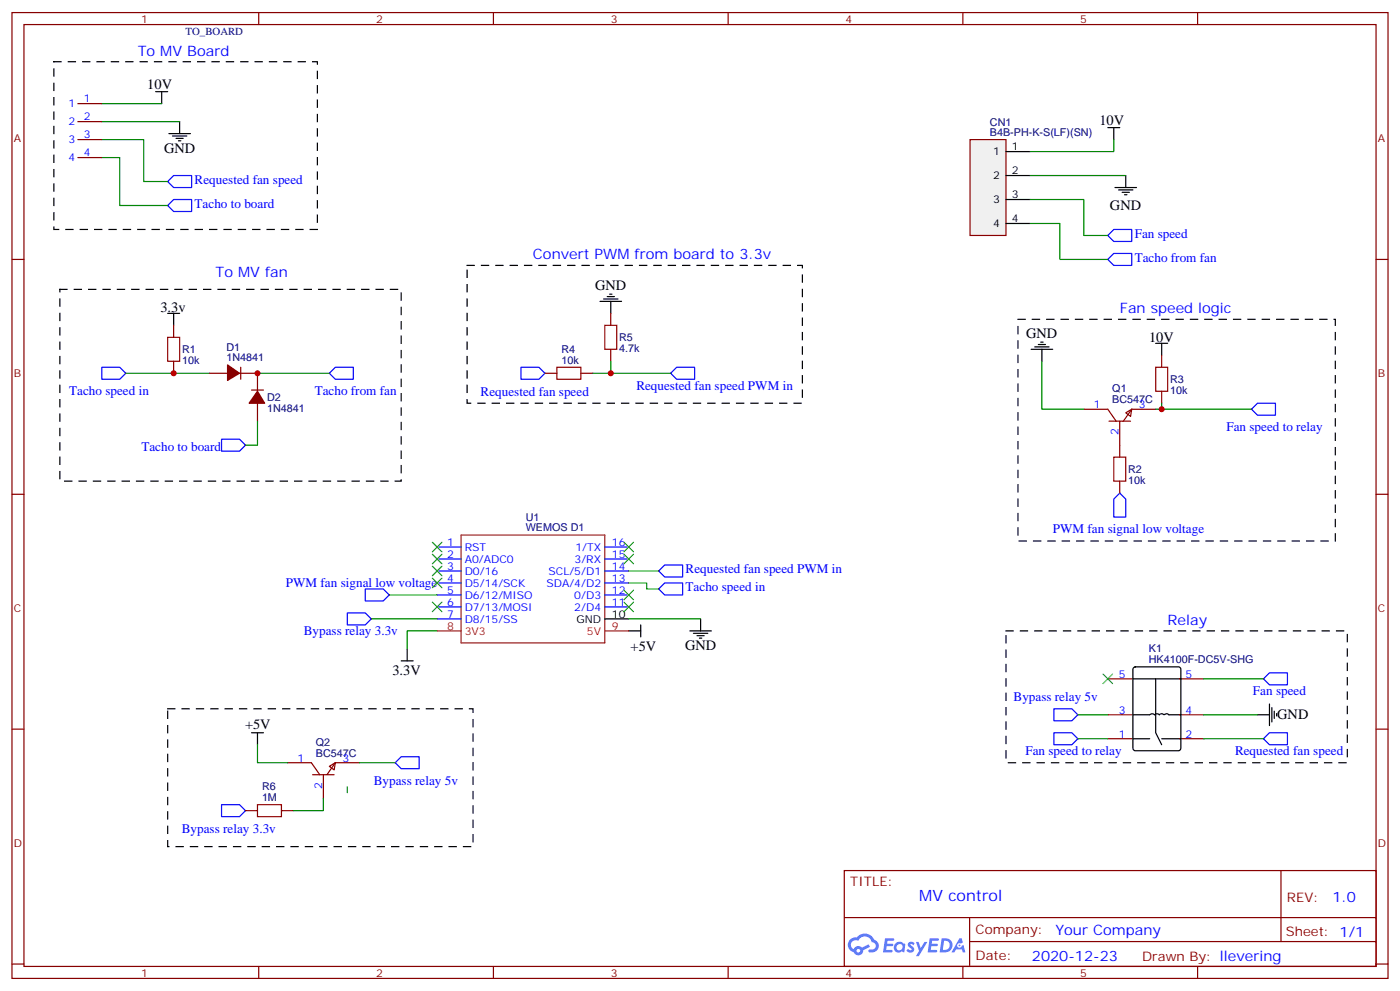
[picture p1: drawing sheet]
<svg xmlns="http://www.w3.org/2000/svg" width="412mm" height="292mm" viewBox="0 0 412 292" stroke-linecap="round" stroke-linejoin="round" font-family="sans-serif">
<g fill="none" stroke="#870000" stroke-width=".35">
<path d="M3.5 3.7h405.4v284.3h-405.4zM7.1 7.2h398.2v277.3h-398.2zM76.2 3.7v3.5M145.3 3.7v3.5M214.5 3.7v3.5M283.6 3.7v3.5M352.8 3.7v3.5M3.5 76.4h3.6M405.3 76.4h3.6M3.5 145.5h3.6M405.3 145.5h3.6M3.5 214.7h3.6"/>
<path d="M405.3 214.7h3.6M248.7 256.3h156.6v28.2h-156.6zM377.3 256.3v20.9M248.7 270.1h156.5M285.6 277.2h119.6M285.6 270.1v14.2M3.5 283.8h3.6M76.2 284.5v3.5M145.3 284.5v3.5M214.5 284.5v3.5M283.6 284.5v3.5M352.8 284.5v3.5"/>
<path d="M405.3 283.8h3.6"/>
</g>
<g fill="#5487ff">
<path d="M267.7 277.5a1.22 1.22 0 0 1 1.7 .2l-.4 .6a.47 .47 0 0 0-.3-.4 .47 .47 0 0 0-.5 .2l.1 .2a1.14 1.14 0 0 1 .8 1.8 1.14 1.14 0 0 1-1.9 0l-.2-.2 .5-.6 .7 .5a.29 .29 0 0 0 .3-.3 .29 .29 0 0 0-.2-.3 1.04 1.04 0 0 1-.6-1.7z"/>
<path d="M260.7 276.2h2.4l.3 .2-.2 .5-1.8 .1-.1 .8h1.5l.3 .4-.3 .4h-1.6l-.2 1.1h1.7l.2 .3-.2 .3-2.6 .1z"/>
<path d="M273.8 276.2h2.4l.3 .2-.1 .5-1.8 .1-.2 .8h1.6l.3 .4-.4 .4-1.6-.1-.1 1.1 1.7 .1 .2 .3-.2 .3-2.6 .1z"/>
<path d="M282.6 276.2h.7l.3 1.3-.6 .3a.69 .69 0 0 0-1 .3 .69 .69 0 0 0 .4 .9 .69 .69 0 0 0 .9-.6l.5-.2 .6 2.2h-.8l-.2-.9h-1.8l-.5 .9h-.8z"/>
<path d="M269.8 277.3h.8l.6 1.8 1.1-1.8h.9l-2.6 4.2h-.8l.9-1.5z"/>
<path d="M277.4 276.2l-.6 4.2h1.3a2.11 2.11 0 0 0 2.5-2.1 2.11 2.11 0 0 0-2.5-2.1zM278.1 277a1.39 1.39 0 0 1 1.7 1.4 1.39 1.39 0 0 1-1.8 1.2h-.3z"/>
<path d="M263.7 277.8a1.54 1.54 0 0 0-.1 2.2 1.54 1.54 0 0 0 2.2 .1l.6 .3 .3-2.3-.2-.3h-.4a1.49 1.49 0 0 0-2.4 0zM264 278.8a.94 .94 0 0 1 1.8 0 .94 .94 0 0 1-1.8 0z"/>
<path d="M250.4 276.6a2.18 2.18 0 0 0 1.1 3.7 1.44 1.44 0 0 0 1.6 .9 1.44 1.44 0 0 0 1.2-1.4l2-1.1-.5-.7-1.9 1a1.47 1.47 0 0 0-2.4 .4 1.39 1.39 0 0 1-.7-1.9 1.39 1.39 0 0 1 2-.5 2.12 2.12 0 0 1 2.2-1.3 2.12 2.12 0 0 1 1.9 1.7 1.14 1.14 0 0 1 1.1 1.4 1.14 1.14 0 0 1-1.7 .7 .43 .43 0 0 0-.5 .4 .43 .43 0 0 0 .4 .5 1.98 1.98 0 0 0 2.5-1.2 1.98 1.98 0 0 0-1.2-2.6 3.1 3.1 0 0 0-5.3-.6l-.9 .1zM252.3 279.9a.55 .55 0 0 1 1.1 0 .55 .55 0 0 1-1.1 0z"/>
<circle cx="282.6" cy="278.3" r=".26"/>
</g>
<path d="M285.8 41.1h10.5v28.2h-10.5z" fill="#f0f0f0" stroke="#870000" stroke-width=".35"/>
<g fill="none" stroke="#000" stroke-width=".35">
<path d="M45.9 27h3.5M47.6 27v3.5M49.7 39.3h6.4M52.9 35.8v3.5M326.3 37.6h3.5M328.1 37.6v3.5M50.8 40h4.2M51.9 40.7h2.1M52.6 41.5h.7M296.3 44.6h7.1M296.3 51.7h7.1M296.3 58.7h7.1"/>
<path d="M328.4 55.2h6.4M329.5 55.9h4.2M330.6 56.6h2.1M331.3 57.3h.7M331.6 51.7v3.5M296.3 65.8h7.1M49.4 92.3h3.5M51.2 92.3v3.5M340.4 101.1h3.6M342.2 101.1v3.5M118.2 194.6h3.5M119.9 191v3.6"/>
<path d="M178.2 182.2h7M203.2 185.7h6.3M204.3 186.4h4.2M205.3 187.1h2.1M206 187.9h.7M206.4 182.2v3.5"/>
</g>
<g fill="none" stroke="#008700" stroke-width=".35">
<path d="M30 30.5h17.6M30 35.8h22.9M30 41.1h12.3v12.3h7.1M30 46.4h5.3v14.1h14.1M303.4 58.7h15.9v10.6h7M303.4 51.7h28.2M328.1 41.1v3.5h-24.7M303.4 65.8h8.8v10.6h14.1M37 109.9h24.7M75.8 109.9h21.2M75.8 124v7.1h-3.5M114.7 175.2h14.1"/>
<path d="M185.2 171.6h5.3v1.8h3.5M185.2 168.1h8.8M109.4 182.2h19.4M128.8 185.7h-8.9v5.3M185.2 182.2h21.2"/>
</g>
<path d="M135.8 157.5h42.4v31.8h-42.4z" fill="none" stroke="#8c2424" stroke-width=".35"/>
<path d="M128.8 185.7h7M178.2 185.7h7" fill="none" stroke="#f00" stroke-width=".35"/>
<g fill="none" stroke="#00f" stroke-width=".35">
<path d="M49.4 53.4l1.8-1.7h5.2v3.5h-5.2zM49.4 60.5l1.8-1.8h5.2v3.6h-5.2zM326.3 69.3l1.8-1.7h5.3v3.5h-5.3zM326.3 76.4l1.8-1.8h5.3v3.5h-5.3zM30 108.1h5.3l1.7 1.8-1.7 1.8h-5.3zM97 109.9l1.8-1.8h5.3v3.6h-5.3zM65.3 129.3h5.3l1.7 1.8-1.7 1.7h-5.3zM368.7 120.5l1.7-1.8h5.3v3.5h-5.3zM329.8 145.2l1.8 1.7v5.3h-3.5v-5.3zM107.6 173.4h5.3l1.8 1.8-1.8 1.7h-5.3zM128.8 168.1h7M128.8 164.6h7"/>
<path d="M128.8 161h7M128.8 178.7h7M128.8 175.2h7M128.8 171.6h7M178.2 168.1h7M178.2 164.6h7M178.2 161h7M178.2 178.7h7M178.2 175.2h7M178.2 171.6h7M194 168.1l1.8-1.8h5.3v3.6h-5.3zM195.8 171.6h5.3v3.6h-5.3l-1.8-1.8z"/>
<path d="M102.3 180.4h5.3l1.8 1.8-1.8 1.8h-5.3zM128.8 182.2h7"/>
</g>
<path d="M22.9 35.8h7.1M22.9 30.5h7.1M22.9 41.1h7.1M22.9 46.4h7.1M51.2 95.8v3.5M51.2 106.4v3.5M61.7 109.9h5.3M70.6 109.9h5.2v5.3M70.9 108.1v3.6M74.1 114.8h3.5M75.8 118.7v5.3" fill="none" stroke="#870000" stroke-width=".35"/>
<path d="M15.9 18.2h77.6v49.4h-77.6zM17.6 85.2h100.6v56.4h-100.6z" fill="none" stroke="#000" stroke-width=".35" stroke-dasharray="2.1 2.1"/>
<path d="M127.4 159.6l2.8 2.9M130.2 159.6l-2.8 2.9M183.8 159.6l2.8 2.9M186.6 159.6l-2.8 2.9M127.4 163.2l2.8 2.8M127.4 166.7l2.8 2.8M127.4 170.2l2.8 2.8M130.2 163.2l-2.8 2.8M130.2 166.7l-2.8 2.8M130.2 170.2l-2.8 2.8M183.8 163.2l2.8 2.8M186.6 163.2l-2.8 2.8" fill="none" stroke="#3c3" stroke-width=".35"/>
<path d="M49.4 99.3h3.5v7.1h-3.5z" fill="none" stroke="#a10000" stroke-width=".35"/>
<g fill="#870000" stroke="#870000" stroke-width=".35">
<path d="M67 107.4l3.6 2.5-3.6 2.1z"/>
<path d="M75.8 115.2l2.2 3.5h-4.6z"/>
</g>
<path d="M331.6 121.5l1.8-1-.4 2.1z" fill="#fff" stroke="#870000" stroke-width=".35"/>
<g fill="none" stroke="#870000" stroke-width=".35">
<path d="M179.9 92.3v3.5M160.5 109.9h3.5M171.1 109.9h3.5M179.9 102.8v3.6M342.2 104.6v3.5M342.2 115.2v3.5M319.3 120.5h7l2.5 3.5M326.7 124h6.3M329.8 124v10.6M340.4 120.5h-7l-2.5 3.5M329.8 141.6v3.6M326.3 199.8h7.1"/>
<path d="M347.5 199.8h7M326.3 210.4h7.1M326.3 217.5h7.1M347.5 210.4h7M347.5 217.5h7"/>
</g>
<path d="M178.2 95.8h3.5v7h-3.5zM164 108.1h7.1v3.6h-7.1zM340.4 108.1h3.6v7.1h-3.6zM328.1 134.6h3.5v7h-3.5z" fill="none" stroke="#a10000" stroke-width=".35"/>
<g fill="none" stroke="#000" stroke-width=".35">
<path d="M176.7 88.7h6.4M177.8 88h4.2M178.9 87.3h2.1M179.6 86.6h.7M179.9 88.7v3.6M303.7 102.8h6.4M304.8 102.1h4.2M305.9 101.4h2.1M306.6 100.7h.7M306.9 102.8v3.6M333.7 199.8h14.1M334 196.5l.4-.2h12.7l.7 .5v23.5l-.4 .7h-13l-.6-.4-.1-23.6z"/>
<path d="M340.4 199.8v15.9l1.8 3.6M333.7 210.4h5a1.12 1.12 0 0 1 1.5 0 .94 .94 0 0 1 1.3 0 .96 .96 0 0 1 1.4 0h.1a.94 .94 0 0 1 1.3 0h3.5M333.7 217.5h5M342.2 217.5h5.6M370.4 210.4h3.5M373.9 207.3v6.3M374.6 208.3v4.2M375.4 209.4v2.1M376.1 210.1v.7"/>
</g>
<path d="M179.9 106.4v3.5h-5.3M179.9 109.9h17.7M306.9 106.4v14.1h12.4M342.2 118.7v1.8h-1.8M342.2 120.5h26.5M354.5 199.8h17.7M317.5 217.5h8.8M317.5 210.4h8.8M354.5 217.5h17.7M354.5 210.4h15.9" fill="none" stroke="#008700" stroke-width=".35"/>
<path d="M137.6 78.1h98.8v40.6h-98.8zM299.9 94h93.4v65.3h-93.4zM296.3 185.7h100.6v38.8h-100.6z" fill="none" stroke="#000" stroke-width=".35" stroke-dasharray="2.1 2.1"/>
<path d="M153.5 108.1h5.2l1.8 1.8-1.8 1.8h-5.2zM197.6 109.9l1.7-1.8h5.3v3.6h-5.3zM373.9 198.1h5.3v3.5h-5.3l-1.7-1.8zM310.4 215.7h5.3l1.8 1.8-1.8 1.8h-5.3zM310.4 208.7h5.3l1.8 1.7-1.8 1.8h-5.3zM373.9 215.7h5.3v3.6h-5.3l-1.7-1.8z" fill="none" stroke="#00f" stroke-width=".35"/>
<path d="M324.9 198.4l2.8 2.9M327.7 198.4l-2.8 2.9" fill="none" stroke="#3c3" stroke-width=".35"/>
<path d="M97 225.6l1.8-1.1-.4 2.2z" fill="#fff" stroke="#870000" stroke-width=".35"/>
<path d="M72.3 238.7h3.5M82.9 238.7h3.5M84.7 224.5h7l2.5 3.6M92.1 228.1h6.3M95.2 228.1v7M105.8 224.5h-7l-2.5 3.6" fill="none" stroke="#870000" stroke-width=".35"/>
<path d="M185.2 185.7h3.5M188.7 184v3.5M74.1 215.7h3.5M75.8 215.7v3.6" fill="none" stroke="#000" stroke-width=".35"/>
<path d="M75.8 219.3v5.2h8.9M95.2 235.1v3.6h-8.8M102.3 231.6v1.8M105.8 224.5h10.6" fill="none" stroke="#008700" stroke-width=".35"/>
<path d="M65.3 236.9h5.3l1.7 1.8-1.7 1.7h-5.3zM118.2 222.8h5.3v3.5h-5.3l-1.8-1.8z" fill="none" stroke="#00f" stroke-width=".35"/>
<path d="M75.8 236.9h7.1v3.5h-7.1z" fill="none" stroke="#a10000" stroke-width=".35"/>
<path d="M49.4 208.7h89.9v40.5h-89.9z" fill="none" stroke="#000" stroke-width=".35" stroke-dasharray="2.1 2.1"/>
<path d="M127.4 177.3l2.8 2.8M130.2 177.3l-2.8 2.8M183.8 173.7l2.8 2.9M183.8 177.3l2.8 2.8M186.6 173.7l-2.8 2.9M186.6 177.3l-2.8 2.8" fill="none" stroke="#3c3" stroke-width=".35"/>
<g fill="#c00">
<circle cx="51.2" cy="109.9" r=".88"/>
<circle cx="75.8" cy="109.9" r=".88"/>
<circle cx="342.2" cy="120.5" r=".88"/>
<circle cx="179.9" cy="109.9" r=".88"/>
</g>
<text font-size="4.6" fill="#00f" x="270.8" y="265.3">MV control</text>
<g font-size="4.2" fill="#00f">
<text x="40.6" y="16.4">To MV Board</text>
<text x="157" y="76.4">Convert PWM from board to 3.3v</text>
<text x="63.5" y="81.7">To MV fan</text>
<text x="329.8" y="92.3">Fan speed logic</text>
<text x="344" y="184">Relay</text>
<text x="392.5" y="265.6">1.0</text>
<text x="310.9" y="275.1">Your Company</text>
<text x="304" y="282.9">2020-12-23</text>
</g>
<g font-size="4.2">
<text x="43.4" y="26.3">10V</text>
<text x="323.8" y="36.9">10V</text>
<text x="48.3" y="45">GND</text>
<text x="327" y="61.9">GND</text>
<text x="175.3" y="85.4">GND</text>
<text x="47.3" y="91.9">3.3v</text>
<text x="302.3" y="99.5">GND</text>
<text x="338.5" y="100.7">10V</text>
<text x="185.7" y="191.6">+5V</text>
<text x="201.8" y="191.4">GND</text>
<text x="115.6" y="198.6">3.3V</text>
<text x="72.2" y="214.5">+5V</text>
<text x="376.2" y="211.8">GND</text>
</g>
<g font-size="3.9" fill="#00f">
<text x="57.3" y="54.1">Requested fan speed</text>
<text x="57.3" y="61.2">Tacho to board</text>
<text x="334.2" y="70">Fan speed</text>
<text x="334.2" y="77.1">Tacho from fan</text>
<text x="20.4" y="116.4">Tacho speed in</text>
<text x="92.7" y="116.4">Tacho from fan</text>
<text x="141.6" y="116.4">Requested fan speed</text>
<text x="187.4" y="114.7">Requested fan speed PWM in</text>
<text x="361.3" y="127">Fan speed to relay</text>
<text x="41.6" y="132.8">Tacho to board</text>
<text x="310.1" y="157">PWM fan signal low voltage</text>
<text x="84.2" y="172.9">PWM fan signal low voltage</text>
<text x="202" y="168.8">Requested fan speed PWM in</text>
<text x="202" y="174.1">Tacho speed in</text>
<text x="89.5" y="187">Bypass relay 3.3v</text>
<text x="298.6" y="206.4">Bypass relay 5v</text>
<text x="369.1" y="204.6">Fan speed</text>
<text x="302.1" y="222.2">Fan speed to relay</text>
<text x="363.8" y="222.2">Requested fan speed</text>
<text x="110.1" y="231.1">Bypass relay 5v</text>
<text x="53.6" y="245.2">Bypass relay 3.3v</text>
</g>
<g font-size="3.9" fill="#800">
<text x="250.5" y="260.9">TITLE:</text>
<text x="379.1" y="265.6">REV:</text>
<text x="287.4" y="275.1">Company:</text>
<text x="378.7" y="275.7">Sheet: 1/1</text>
<text x="287.4" y="282.8">Date:</text>
<text x="336.4" y="282.8">Drawn By: llevering</text>
</g>
<g font-size="3.2" fill="#800">
<text x="41.6" y="6.7">1</text>
<text x="110.8" y="6.7">2</text>
<text x="179.9" y="6.7">3</text>
<text x="249.1" y="6.7">4</text>
<text x="318.2" y="6.7">5</text>
<text x="4.1" y="41.8">A</text>
<text x="405.9" y="41.8">A</text>
<text x="4.1" y="110.9">B</text>
<text x="405.9" y="110.9">B</text>
<text x="4.1" y="180.1">C</text>
<text x="405.9" y="180.1">C</text>
<text x="4.1" y="249.2">D</text>
<text x="405.9" y="249.2">D</text>
<text x="41.6" y="287.5">1</text>
<text x="110.8" y="287.5">2</text>
<text x="179.9" y="287.5">3</text>
<text x="249.1" y="287.5">4</text>
<text x="318.2" y="287.5">5</text>
</g>
<g font-size="3.2" fill="#000080">
<text x="54.7" y="10.4">TO_BOARD</text>
<text x="291.6" y="39.9">B4B-PH-K-S(LF)(SN)</text>
<text x="291.6" y="37">CN1</text>
<text x="182.4" y="100.4">R5</text>
<text x="53.6" y="107.1">10k</text>
<text x="53.6" y="103.9">R1</text>
<text x="66.7" y="106.4">1N4841</text>
<text x="66.7" y="103.2">D1</text>
<text x="165.4" y="107.1">10k</text>
<text x="165.4" y="103.8">R4</text>
<text x="182.4" y="103.7">4.7k</text>
<text x="344.7" y="112.8">R3</text>
<text x="78.7" y="118">D2</text>
<text x="327.6" y="118.7">BC547C</text>
<text x="327.6" y="115.5">Q1</text>
<text x="344.7" y="116">10k</text>
<text x="78.7" y="121.2">1N4841</text>
<text x="332.3" y="142.3">10k</text>
<text x="332.3" y="139.2">R2</text>
<text x="154.9" y="153.3">U1</text>
<text x="154.9" y="156.5">WEMOS D1</text>
<text x="338.4" y="195.3">HK4100F-DC5V-SHG</text>
<text x="338.4" y="192.1">K1</text>
<text x="93.1" y="219.6">Q2</text>
<text x="93.1" y="222.8">BC547C</text>
<text x="77.2" y="232.6">R6</text>
<text x="77.2" y="235.8">1M</text>
</g>
<g font-size="3.2" fill="#00f">
<text x="20.2" y="31.6">1</text>
<text x="24.7" y="35.5">2</text>
<text x="24.7" y="30.2">1</text>
<text x="20.2" y="36.9">2</text>
<text x="24.7" y="40.7">3</text>
<text x="20.2" y="42.2">3</text>
<text x="20.2" y="47.4">4</text>
<text x="24.7" y="46">4</text>
<text x="322.2" y="120.1">1</text>
<text x="335.5" y="120.1">3</text>
<text x="329.5" y="128.1" transform="rotate(-90 329.5 128.1)">2</text>
<text x="131.7" y="160.7">1</text>
<text x="180.3" y="160.7">16</text>
<text x="131.7" y="167.7">3</text>
<text x="131.7" y="164.2">2</text>
<text x="136.9" y="165.6">A0/ADC0</text>
<text x="136.9" y="162.1">RST</text>
<text x="169.3" y="165.6">3/RX</text>
<text x="169.5" y="162.1">1/TX</text>
<text x="180.3" y="167.7">14</text>
<text x="180.3" y="164.2">15</text>
<text x="131.7" y="171.3">4</text>
<text x="136.9" y="169.2">D0/16</text>
<text x="136.9" y="172.7">D5/14/SCK</text>
<text x="161" y="172.7">SDA/4/D2</text>
<text x="161.6" y="169.2">SCL/5/D1</text>
<text x="180.3" y="171.3">13</text>
<text x="131.7" y="178.3">6</text>
<text x="131.7" y="174.8">5</text>
<text x="136.9" y="179.7">D7/13/MOSI</text>
<text x="136.9" y="176.2">D6/12/MISO</text>
<text x="169.2" y="179.7">2/D4</text>
<text x="169.2" y="176.2">0/D3</text>
<text x="180.3" y="178.3">11</text>
<text x="180.3" y="174.8">12</text>
<text x="131.7" y="181.9">7</text>
<text x="136.9" y="183.3">D8/15/SS</text>
<text x="329.6" y="199.5">5</text>
<text x="349.2" y="199.5">5</text>
<text x="329.6" y="210.1">3</text>
<text x="349.2" y="210.1">4</text>
<text x="329.6" y="217.1">1</text>
<text x="349.2" y="217.1">2</text>
<text x="87.6" y="224.2">1</text>
<text x="100.9" y="224.2">3</text>
<text x="94.9" y="232.2" transform="rotate(-90 94.9 232.2)">2</text>
</g>
<g font-size="3.2">
<text x="292.6" y="45.7">1</text>
<text x="298.1" y="44.3">1</text>
<text x="292.6" y="52.7">2</text>
<text x="298.1" y="51.3">2</text>
<text x="292.6" y="59.8">3</text>
<text x="298.1" y="58.4">3</text>
<text x="298.1" y="65.4">4</text>
<text x="292.6" y="66.9">4</text>
<text x="169.8" y="183.3">GND</text>
<text x="180.3" y="181.9">10</text>
</g>
<g font-size="3.2" fill="#f00">
<text x="131.7" y="185.4">8</text>
<text x="180.3" y="185.4">9</text>
<text x="136.9" y="186.8">3V3</text>
<text x="172.9" y="186.8">5V</text>
</g>
</svg>
